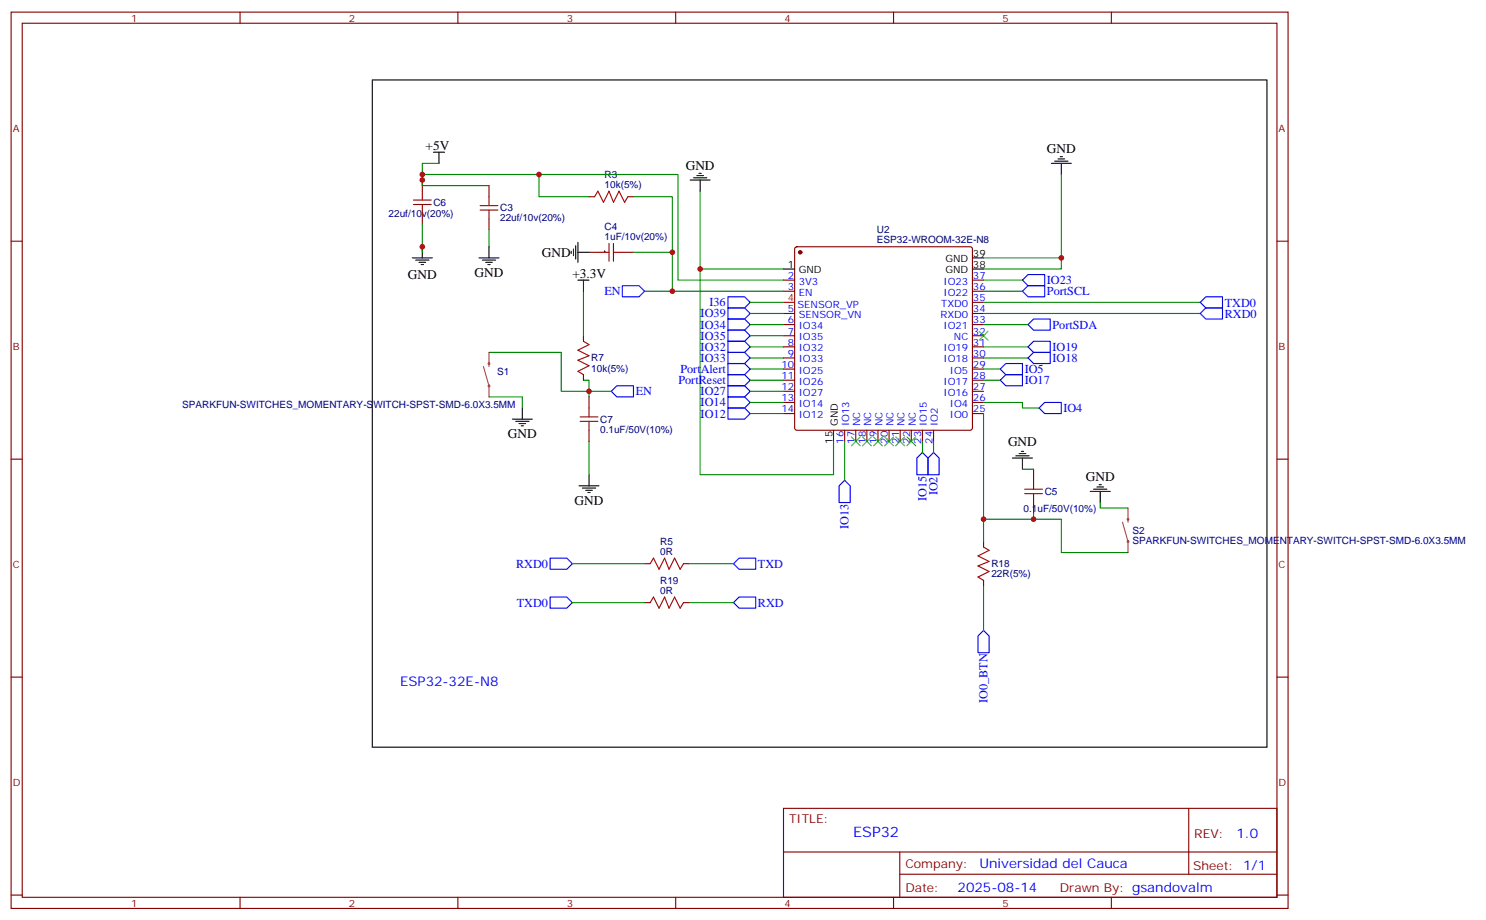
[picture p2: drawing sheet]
<svg xmlns="http://www.w3.org/2000/svg" width="472mm" height="292mm" viewBox="0 0 472 292" stroke-linecap="round" stroke-linejoin="round" font-family="sans-serif">
<g fill="none" stroke="#870000" stroke-width=".35">
<path d="M3.5 3.8h405.4v284.4h-405.4zM7.1 7.4h398.2v277.3h-398.2zM76.2 3.8v3.6M145.3 3.8v3.6M214.5 3.8v3.6M283.6 3.8v3.6M352.8 3.8v3.6M134.1 57.1v3.5M155.2 58.9v3.5M3.5 76.5h3.6M134.1 67.7v3.5M155.2 69.5v3.5"/>
<path d="M187 62.4h1.7M199.3 62.4h1.8M252.5 78.5l.4-.2h55.1l.5 .2 .2 .5v56.8l-.3 .5-.4 .2h-55.1l-.5-.2-.2-.5v-56.8zM405.3 76.5h3.6M187 80h3.5M197.6 80h3.5M248.7 88.9h3.5M248.7 92.4h3.5M248.7 99.4h3.5M308.7 88.9h3.5M308.7 92.4h3.5M308.7 99.4h3.5"/>
<path d="M308.7 95.9h3.5M185.2 106.5v1.8M185.2 118.9v1.7M248.7 103h3.5M248.7 106.5h3.5M248.7 110h3.5M248.7 113.6h3.5M248.7 117.1h3.5M308.7 103h3.5M308.7 106.5h3.5M308.7 110h3.5M308.7 113.6h3.5"/>
<path d="M308.7 117.1h3.5M187 125.9v3.5M187 136.5v3.5M248.7 120.6h3.5M248.7 124.1h3.5M248.7 127.7h3.5M248.7 131.2h3.5M268.1 136.5v3.5M271.6 136.5v3.5M275.2 136.5v3.5M278.7 136.5v3.5M282.2 136.5v3.5"/>
<path d="M285.8 136.5v3.5M289.3 136.5v3.5M292.8 136.5v3.5M296.3 136.5v3.5M308.7 120.6h3.5M308.7 124.1h3.5M308.7 127.7h3.5M308.7 131.2h3.5M3.5 145.7h3.6M328.1 148.8v3.6M328.1 159.4v3.5M405.3 145.7h3.6"/>
<path d="M204.6 178.8h1.8M217 178.8h1.7M312.2 171.8v1.7M204.6 191.2h1.8M217 191.2h1.7M312.2 184.1v1.8M3.5 214.8h3.6M405.3 214.8h3.6M248.7 256.4h156.6v28.3h-156.6zM377.3 256.5v20.8M248.7 270.3h156.5M285.6 277.3h119.6"/>
<path d="M285.6 270.3v14.1M3.5 284h3.6M76.2 284.7v3.5M145.3 284.7v3.5M214.5 284.7v3.5M283.6 284.7v3.5M352.8 284.7v3.5M405.3 284h3.6"/>
</g>
<circle cx="254" cy="80" r=".53" fill="#870000" stroke="#870000" stroke-width=".35"/>
<g fill="none" stroke="#000" stroke-width=".35">
<path d="M118.2 25.4h284v211.6h-284zM137.6 48.3h3.5M139.3 48.3v3.5M219.1 57.1h6.3M220.1 56.4h4.3M221.2 55.7h2.1M221.9 55h.7M222.2 57.1v3.5M333.7 51.8h6.4M334.8 51.1h4.2M335.8 50.4h2.2M336.5 49.7h.8"/>
<path d="M336.9 51.8v3.6M134.1 78.3v3.5M155.2 78.3v3.5M181.3 79.7v.7M182 79v2.1M182.7 77.9v4.3M183.4 76.9v6.3M191.9 79.6v.2h.2M130.9 81.8h6.3M131.9 82.5h4.3M133 83.2h2.1M133.7 83.9h.7"/>
<path d="M152 81.8h6.4M153.1 82.5h4.2M154.2 83.2h2.1M154.9 83.9h.7M183.4 80h3.6M183.4 88.9h3.6M185.2 88.9v3.5M248.7 85.3h3.5M308.7 85.3h3.5M308.7 81.8h3.5M162.6 133h6.4M163.7 133.7h4.2"/>
<path d="M164.7 134.4h2.2M165.5 135.1h.7M165.8 129.4v3.6M264.6 136.5v3.5M183.8 154.1h6.3M184.9 154.8h4.2M185.9 155.5h2.1M186.6 156.2h.7M187 150.6v3.5M321.4 145.3h6.3M322.4 144.6h4.3M323.5 143.9h2.1"/>
<path d="M324.2 143.2h.7M324.6 145.3v3.5M346.1 155.9h6.3M347.1 155.2h4.3M348.2 154.5h2.1M348.9 153.8h.7M349.2 155.9v3.5"/>
</g>
<path d="M248.7 95.9h3.5" fill="none" stroke="#f00" stroke-width=".35"/>
<g fill="none" stroke="#008700" stroke-width=".35">
<path d="M134.1 55.4h81.1v33.5h33.5M139.3 51.8h-5.2v7.1h21.1M171.1 55.4v7h15.9M336.9 55.4v29.9h-24.7M134.1 71.2v8.8M155.2 73v5.3M201.1 62.4h12.3v17.6M222.2 60.6v24.7h26.5M185.2 92.4v14.1M201.1 80h12.3v12.4h35.3M204.6 92.4h8.8M222.2 85.3v65.3h42.4v-10.6"/>
<path d="M238.1 99.4h10.6M238.1 95.9h10.6M312.2 95.9h68.8M312.2 99.4h68.8M312.2 92.4h12.4M312.2 81.8h24.7M312.2 88.9h12.4M155.2 111.8h23v12.3h15.8M238.1 103h10.6M238.1 106.5h10.6M238.1 110h10.6M238.1 117.1h10.6"/>
<path d="M238.1 113.6h10.6M312.2 113.6h14.1M312.2 117.1h5.3M312.2 103h14.1M312.2 110h14.1M155.2 125.9h10.6v3.5M185.2 120.6h1.8v5.3M238.1 120.6h10.6M238.1 124.1h10.6M238.1 131.2h10.6M238.1 127.7h10.6M312.2 131.2v33.5h15.9"/>
<path d="M312.2 127.7h12.4v1.7h5.2M312.2 120.6h5.3M187 140v10.6M268.1 140v12.4M292.8 140v3.5M296.3 140v3.5M324.6 148.8h3.5M349.2 159.4v1.8h8.9M181.7 178.8h22.9M218.7 178.8h14.1M312.2 164.7v7.1M328.1 162.9v1.8h8.8v10.6h21.2"/>
<path d="M181.7 191.2h22.9M218.7 191.2h14.1M312.2 185.9v14.1"/>
</g>
<g fill="none" stroke="#a10000" stroke-width=".35">
<path d="M131.2 64.9h5.7M131.2 63.5h5.7M134.1 60.6v2.9M134.1 64.9v2.8M152.4 66.6h5.6M152.4 65.2h5.6M155.2 62.4v2.8M155.2 66.6v2.9M188.7 62.4l1.1-1.8 1.8 3.6 1.7-3.6 1.4 3.6 1.8-3.6 1.8 3.6 1-1.8M193.3 77.2v5.7M194.7 77.2v5.7M190.5 80h2.8"/>
<path d="M194.7 80h2.9M185.2 108.3l1.8 1-3.6 1.8 3.6 1.8-3.6 1.4 3.6 1.7-3.6 1.8 1.8 1.1M184.1 133.7h5.7M184.1 132.3h5.7M187 129.4v2.9M187 133.7v2.8M325.3 155.2h5.6M325.3 156.6h5.6M328.1 152.4v2.8M328.1 156.6v2.8M206.4 178.8l1-1.7 1.8 3.5 1.8-3.5 1.4 3.5 1.7-3.5 1.8 3.5 1.1-1.8M312.2 173.5l1.8 1.1-3.6 1.8 3.6 1.7-3.6 1.4 3.6 1.8-3.6 1.8 1.8 1"/>
<path d="M206.4 191.2l1-1.8 1.8 3.5 1.8-3.5 1.4 3.5 1.7-3.5 1.8 3.5 1.1-1.7"/>
</g>
<g fill="none" stroke="#00f" stroke-width=".35">
<path d="M197.6 90.6h5.2l1.8 1.8-1.8 1.8h-5.2zM231.1 97.7h5.3l1.7 1.7-1.7 1.8h-5.3zM231.1 94.2h5.3l1.7 1.7-1.7 1.8h-5.3zM326.3 87.1h5.3v3.5h-5.3l-1.7-1.7zM326.3 90.6h5.3v3.6h-5.3l-1.7-1.8zM381 95.9l1.8-1.7h5.3v3.5h-5.3zM381 99.4l1.8-1.7h5.3v3.5h-5.3zM231.1 101.2h5.3l1.7 1.8-1.7 1.7h-5.3zM231.1 104.7h5.3l1.7 1.8-1.7 1.8h-5.3zM231.1 115.3h5.3l1.7 1.8-1.7 1.8h-5.3zM231.1 118.9h5.3l1.7 1.7-1.7 1.8h-5.3zM231.1 108.3h5.3l1.7 1.7-1.7 1.8h-5.3z"/>
<path d="M231.1 111.8h5.3l1.7 1.8-1.7 1.7h-5.3zM317.5 117.1l1.8-1.8h5.3v3.6h-5.3zM326.3 103l1.8-1.8h5.3v3.5h-5.3zM326.3 110l1.8-1.7h5.3v3.5h-5.3zM326.3 113.6l1.8-1.8h5.3v3.5h-5.3zM194 124.1l1.8-1.7h5.3v3.5h-5.3zM231.1 122.4h5.3l1.7 1.7-1.7 1.8h-5.3zM231.1 125.9h5.3l1.7 1.8-1.7 1.7h-5.3zM231.1 129.4h5.3l1.7 1.8-1.7 1.8h-5.3zM317.5 120.6l1.8-1.7h5.3v3.5h-5.3zM329.8 129.4l1.8-1.7h5.3v3.5h-5.3zM266.3 154.1l1.8-1.7 1.8 1.7v5.3h-3.6z"/>
<path d="M291 145.3l1.8-1.8 1.8 1.8v5.3h-3.6zM296.3 143.5l1.8 1.8v5.3h-3.5v-5.3zM174.6 177.1h5.3l1.8 1.7-1.8 1.8h-5.3zM232.8 178.8l1.8-1.7h5.3v3.5h-5.3zM174.6 189.4h5.3l1.8 1.8-1.8 1.7h-5.3zM232.8 191.2l1.8-1.8h5.3v3.5h-5.3zM310.4 201.8l1.8-1.8 1.8 1.8v5.2h-3.6z"/>
</g>
<g fill="none" stroke="#3c3" stroke-width=".35">
<path d="M310.8 105.1l2.8 2.8M313.6 105.1l-2.8 2.8M270.2 138.6l2.8 2.8M273 138.6l-2.8 2.8M273.8 138.6l2.8 2.8M276.6 138.6l-2.8 2.8M277.3 138.6l2.8 2.8M280.1 138.6l-2.8 2.8M280.8 138.6l2.8 2.8M283.6 138.6l-2.8 2.8M284.3 138.6l2.9 2.8M287.2 138.6l-2.9 2.8"/>
<path d="M287.9 138.6l2.8 2.8M290.7 138.6l-2.8 2.8"/>
</g>
<g fill="none" stroke="#a64a4a" stroke-width=".56">
<circle cx="155.2" cy="115.4" r=".18"/>
<circle cx="155.2" cy="122.4" r=".18"/>
<circle cx="358.1" cy="164.8" r=".18"/>
<circle cx="358.1" cy="171.8" r=".18"/>
</g>
<path d="M153.5 116.3l1.7 6.1v3.5M155.2 111.8v3.5M155.2 115.4v.9M356.3 165.7l1.8 6.1v3.5M358.1 161.2v3.5M358.1 164.8v.9" fill="none" stroke="#a64a4a" stroke-width=".35"/>
<g fill="#c00">
<circle cx="222.3" cy="85.3" r=".88"/>
<circle cx="336.9" cy="81.8" r=".88"/>
<circle cx="134.1" cy="57.1" r=".88"/>
<circle cx="134.1" cy="78.3" r=".88"/>
<circle cx="134.1" cy="55.4" r=".88"/>
<circle cx="213.4" cy="80" r=".88"/>
<circle cx="171.1" cy="55.4" r=".88"/>
<circle cx="187" cy="124.1" r=".88"/>
<circle cx="328.1" cy="164.7" r=".88"/>
<circle cx="213.4" cy="92.4" r=".88"/>
<circle cx="312.2" cy="164.7" r=".88"/>
</g>
<text font-size="4.6" fill="#00f" x="270.8" y="265.5">ESP32</text>
<g font-size="4.2">
<text x="135.1" y="47.6">+5V</text>
<text x="217.7" y="53.9">GND</text>
<text x="332.3" y="48.6">GND</text>
<text x="172" y="81.5">GND</text>
<text x="129.5" y="88.5">GND</text>
<text x="150.6" y="87.9">GND</text>
<text x="181.7" y="88.2">+3.3V</text>
<text x="161.2" y="139">GND</text>
<text x="320" y="141.4">GND</text>
<text x="344.7" y="152.7">GND</text>
<text x="182.4" y="160.2">GND</text>
</g>
<g font-size="4.2" fill="#00f">
<text x="127" y="217.6">ESP32-32E-N8</text>
<text x="392.5" y="265.7">1.0</text>
<text x="310.9" y="275.3">Universidad del Cauca</text>
<text x="304" y="283.1">2025-08-14</text>
</g>
<g font-size="3.9" fill="#00f">
<text x="191.8" y="93.5">EN</text>
<text x="332.3" y="90.2">IO23</text>
<text x="332.3" y="93.6">PortSCL</text>
<text x="222.4" y="100.6">IO39</text>
<text x="225.2" y="97.2">I36</text>
<text x="388.8" y="97.2">TXD0</text>
<text x="388.8" y="100.8">RXD0</text>
<text x="222.4" y="104.2">IO34</text>
<text x="222.4" y="107.8">IO35</text>
<text x="334.1" y="104.2">PortSDA</text>
<text x="222.4" y="111.3">IO32</text>
<text x="334.1" y="111.3">IO19</text>
<text x="216" y="118.4">PortAlert</text>
<text x="222.4" y="114.8">IO33</text>
<text x="325.3" y="118.4">IO5</text>
<text x="334.1" y="114.9">IO18</text>
<text x="201.8" y="125.5">EN</text>
<text x="215.3" y="121.9">PortReset</text>
<text x="222.4" y="125.4">IO27</text>
<text x="325.3" y="122">IO17</text>
<text x="222.4" y="128.9">IO14</text>
<text x="337.6" y="130.6">IO4</text>
<text x="222.4" y="132.5">IO12</text>
<text x="294.1" y="159" transform="rotate(-90 294.1 159)">IO15</text>
<text x="297.6" y="157.2" transform="rotate(-90 297.6 157.2)">IO2</text>
<text x="269.4" y="167.9" transform="rotate(-90 269.4 167.9)">IO13</text>
<text x="163.8" y="180.1">RXD0</text>
<text x="240.6" y="180.1">TXD</text>
<text x="164" y="192.4">TXD0</text>
<text x="240.6" y="192.5">RXD</text>
<text x="313.5" y="223" transform="rotate(-90 313.5 223)">IO0_BTN</text>
</g>
<g font-size="3.9" fill="#800">
<text x="250.5" y="261">TITLE:</text>
<text x="379.1" y="265.7">REV:</text>
<text x="287.4" y="275.2">Company:</text>
<text x="378.7" y="275.8">Sheet: 1/1</text>
<text x="287.4" y="282.9">Date:</text>
<text x="336.4" y="283">Drawn By: gsandovalm</text>
</g>
<g font-size="3.2" fill="#800">
<text x="41.6" y="6.8">1</text>
<text x="110.8" y="6.8">2</text>
<text x="179.9" y="6.8">3</text>
<text x="249.1" y="6.8">4</text>
<text x="318.2" y="6.8">5</text>
<text x="4.1" y="41.9">A</text>
<text x="405.9" y="41.9">A</text>
<text x="4.1" y="111.1">B</text>
<text x="405.9" y="111.1">B</text>
<text x="4.1" y="180.2">C</text>
<text x="405.9" y="180.2">C</text>
<text x="4.1" y="249.4">D</text>
<text x="405.9" y="249.4">D</text>
<text x="41.6" y="287.7">1</text>
<text x="110.8" y="287.7">2</text>
<text x="179.9" y="287.7">3</text>
<text x="249.1" y="287.7">4</text>
<text x="318.2" y="287.7">5</text>
</g>
<g font-size="3.2" fill="#000080">
<text x="191.9" y="59.6">10k(5%)</text>
<text x="191.9" y="56.4">R3</text>
<text x="137.6" y="65.3">C6</text>
<text x="123.3" y="68.8">22uf/10v(20%)</text>
<text x="158.7" y="70.2">22uf/10v(20%)</text>
<text x="158.7" y="67">C3</text>
<text x="191.9" y="76.2">1uF/10v(20%)</text>
<text x="191.9" y="73">C4</text>
<text x="278.4" y="77.1">ESP32-WROOM-32E-N8</text>
<text x="278.4" y="73.9">U2</text>
<text x="157.8" y="118.9">S1</text>
<text x="187.7" y="117.9">10k(5%)</text>
<text x="187.7" y="114.7">R7</text>
<text x="57.8" y="129.5">SPARKFUN-SWITCHES_MOMENTARY-SWITCH-SPST-SMD-6.0X3.5MM</text>
<text x="190.5" y="137.3">0.1uF/50V(10%)</text>
<text x="190.5" y="134.1">C7</text>
<text x="331.6" y="157">C5</text>
<text x="324.9" y="162.3">0.1uF/50V(10%)</text>
<text x="209.6" y="172.8">R5</text>
<text x="359.5" y="172.5">SPARKFUN-SWITCHES_MOMENTARY-SWITCH-SPST-SMD-6.0X3.5MM</text>
<text x="359.5" y="169.3">S2</text>
<text x="209.6" y="176">0R</text>
<text x="314.7" y="180">R18</text>
<text x="209.6" y="185.2">R19</text>
<text x="314.7" y="183.1">22R(5%)</text>
<text x="209.6" y="188.3">0R</text>
</g>
<g font-size="3.2">
<text x="300.1" y="83.2">GND</text>
<text x="308.9" y="81.5">39</text>
<text x="250" y="85">1</text>
<text x="253.5" y="86.7">GND</text>
<text x="300.1" y="86.7">GND</text>
<text x="308.9" y="85">38</text>
<text x="266" y="135.2" transform="rotate(-90 266 135.2)">GND</text>
<text x="264.2" y="140.7" transform="rotate(-90 264.2 140.7)">15</text>
</g>
<g font-size="3.2" fill="#00f">
<text x="250" y="88.5">2</text>
<text x="308.9" y="88.5">37</text>
<text x="250" y="92">3</text>
<text x="253.5" y="90.3">3V3</text>
<text x="253.5" y="93.8">EN</text>
<text x="299.5" y="93.8">IO22</text>
<text x="299.5" y="90.3">IO23</text>
<text x="308.9" y="95.6">35</text>
<text x="308.9" y="92">36</text>
<text x="250" y="99.1">5</text>
<text x="253.1" y="97.6">SENSOR_VP</text>
<text x="253.5" y="100.9">SENSOR_VN</text>
<text x="298.5" y="100.9">RXD0</text>
<text x="298.8" y="97.3">TXD0</text>
<text x="308.9" y="99.1">34</text>
<text x="250" y="102.6">6</text>
<text x="250" y="106.2">7</text>
<text x="253.5" y="104.4">IO34</text>
<text x="253.5" y="107.9">IO35</text>
<text x="299.5" y="104.4">IO21</text>
<text x="302.8" y="107.9">NC</text>
<text x="308.9" y="106.2">32</text>
<text x="308.9" y="102.6">33</text>
<text x="250" y="109.7">8</text>
<text x="250" y="113.2">9</text>
<text x="253.5" y="111.4">IO32</text>
<text x="299.5" y="111.4">IO19</text>
<text x="308.9" y="113.2">30</text>
<text x="308.9" y="109.7">31</text>
<text x="248" y="116.7">10</text>
<text x="253.5" y="115">IO33</text>
<text x="253.5" y="118.5">IO25</text>
<text x="299.5" y="115">IO18</text>
<text x="301.5" y="118.5">IO5</text>
<text x="308.9" y="116.7">29</text>
<text x="248" y="120.3">11</text>
<text x="248" y="123.8">12</text>
<text x="253.5" y="122">IO26</text>
<text x="253.5" y="125.6">IO27</text>
<text x="299.5" y="125.6">IO16</text>
<text x="299.5" y="122">IO17</text>
<text x="308.9" y="123.8">27</text>
<text x="308.9" y="120.3">28</text>
<text x="248" y="127.3">13</text>
<text x="248" y="130.8">14</text>
<text x="253.5" y="129.1">IO14</text>
<text x="301.5" y="129.1">IO4</text>
<text x="308.9" y="130.8">25</text>
<text x="308.9" y="127.3">26</text>
<text x="253.5" y="132.6">IO12</text>
<text x="269.5" y="135.2" transform="rotate(-90 269.5 135.2)">IO13</text>
<text x="273" y="135.2" transform="rotate(-90 273 135.2)">NC</text>
<text x="276.6" y="135.2" transform="rotate(-90 276.6 135.2)">NC</text>
<text x="280.1" y="135.2" transform="rotate(-90 280.1 135.2)">NC</text>
<text x="283.6" y="135.2" transform="rotate(-90 283.6 135.2)">NC</text>
<text x="287.2" y="135.2" transform="rotate(-90 287.2 135.2)">NC</text>
<text x="290.7" y="135.2" transform="rotate(-90 290.7 135.2)">NC</text>
<text x="294.2" y="135.2" transform="rotate(-90 294.2 135.2)">IO15</text>
<text x="297.7" y="135.2" transform="rotate(-90 297.7 135.2)">IO2</text>
<text x="301.5" y="132.6">IO0</text>
<text x="267.8" y="140.7" transform="rotate(-90 267.8 140.7)">16</text>
<text x="271.3" y="140.7" transform="rotate(-90 271.3 140.7)">17</text>
<text x="274.8" y="140.7" transform="rotate(-90 274.8 140.7)">18</text>
<text x="278.3" y="140.7" transform="rotate(-90 278.3 140.7)">19</text>
<text x="281.9" y="140.7" transform="rotate(-90 281.9 140.7)">20</text>
<text x="285.4" y="140.7" transform="rotate(-90 285.4 140.7)">21</text>
<text x="288.9" y="140.7" transform="rotate(-90 288.9 140.7)">22</text>
<text x="292.5" y="140.7" transform="rotate(-90 292.5 140.7)">23</text>
<text x="296" y="140.7" transform="rotate(-90 296 140.7)">24</text>
</g>
<text font-size="3.2" fill="#f00" x="250" y="95.6">4</text>
</svg>
